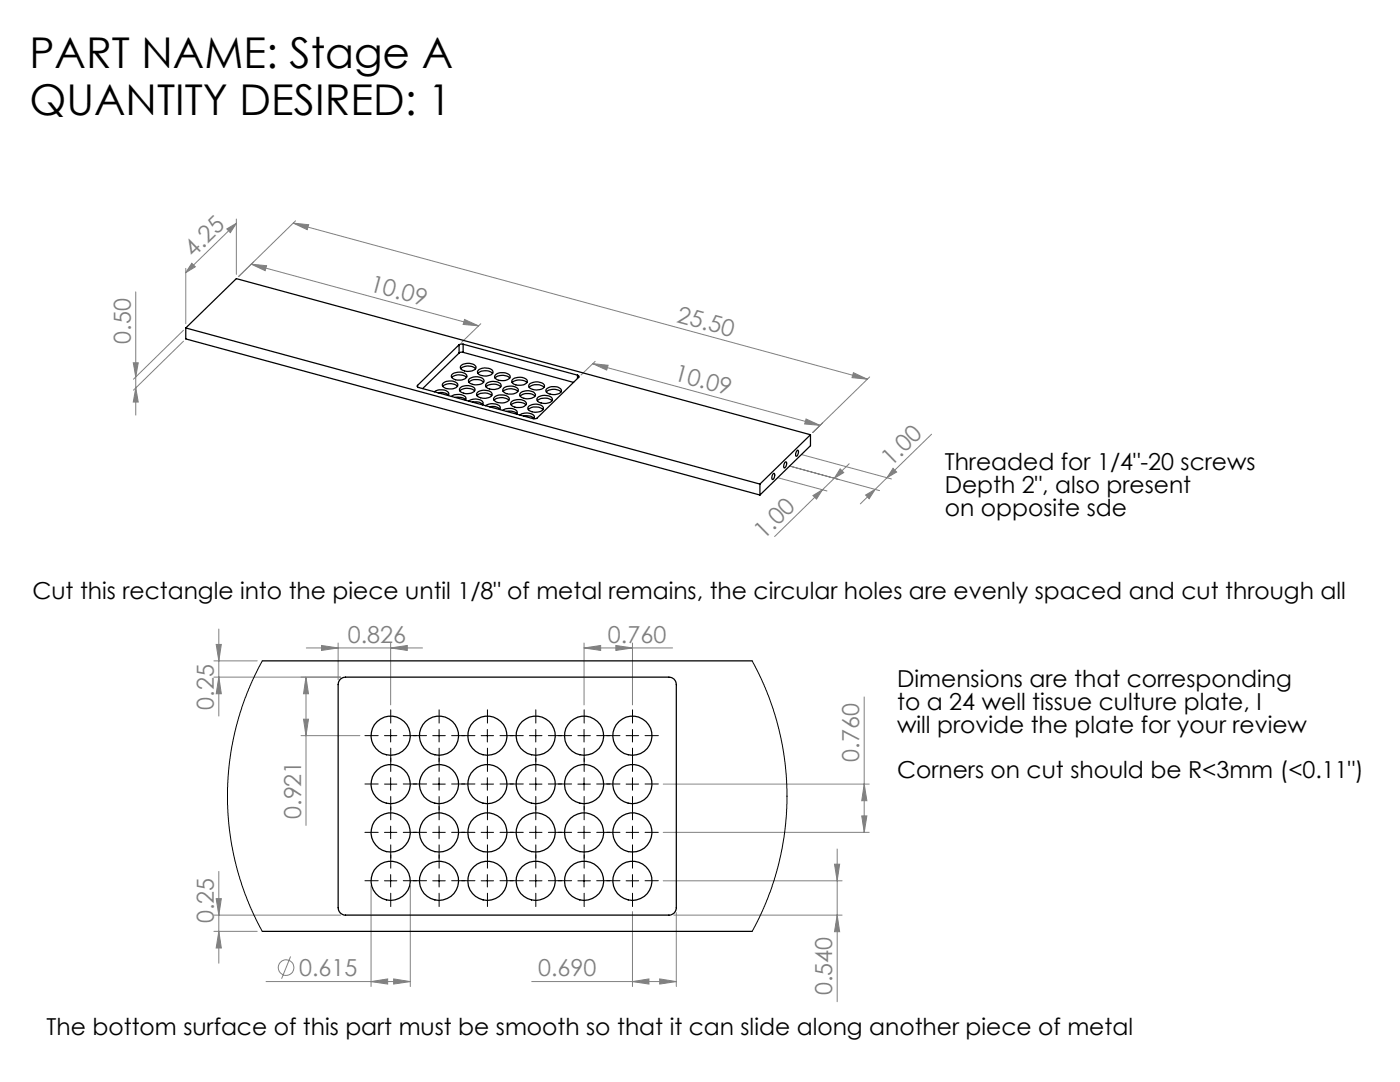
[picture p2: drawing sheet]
<svg xmlns="http://www.w3.org/2000/svg" width="279mm" height="216mm" viewBox="0 0 279 216" stroke-linecap="round" stroke-linejoin="round" font-family="sans-serif">
<g fill="none" stroke="#808080" stroke-width=".2">
<path d="M27.1 58.2v24.6M37.1 53.6v11M38.3 52.5l.7 .7-1.9 1.2zM45.3 45.7l1.9-1.1-1.2 1.8zM47.2 43.7v11.1M47.2 44.6l-10.1 9.8M50.1 52.7l45.4 12.3M50.1 52.7l3.1 .3-.3 1zM58.5 44.5l3.1 .3-.3 1zM58.5 44.5l114.6 31.2M59 44.1l-11.4 11.1M26.6 72.4h1l-.5 2.8z"/>
<path d="M27.1 77.4l.5 2.8h-1zM36.6 65.9l-10 9.8M36.6 68.1l-10 9.8M92.7 63.7l2.8 1.3-3.1-.3zM96 64.6l-3.9 3.7M118.3 72.6l3.1 .3-.3 .9zM118.3 72.6l45.4 12.3M118.8 72.1l-2.8 2.7M170.3 74.4l2.8 1.3-3.1-.3zM173.6 75.2l-11.4 11.1 1.9-1.9M155.2 95.3l9.8 2.7M157.6 93l17.9 4.9"/>
<path d="M159.9 90.7l18 4.9M160.9 83.6l2.8 1.3-3.1-.3zM162.2 98.9l1.9-1.2-1.2 1.9zM164.1 97.7l-9.5 9.4M166.5 95.4l-2.4 2.3M167.7 93.6l.7 .7-1.9 1.1zM169.5 92.5l-3 2.9M172.8 98.8l1.9-1.2-1.2 1.9zM174.7 97.6l-3 2.9M177 95.3l-2.3 2.3M178.2 93.5l.7 .7-1.9 1.1zM185.9 86.6l-8.9 8.7"/>
<path d="M42.7 135.1h25.3M42.7 131.9h8.6M43.1 128.6h1.1l-.5 3.3zM43.7 135.1l.5 3.3h-1.1zM43.7 125.5v17.4M61.1 135.1l.5 3.3h-1zM61.1 135.1v29.6M61.1 129.3h23.2M64.2 128.8l3.3 .5-3.3 .5zM67.5 128.3v7.3M78 129.3l3.3-.5v1zM78 128.3v12.4"/>
<path d="M116.6 129.3l3.3-.5v1zM116.6 129.3h17.6M116.6 128.3v12.4M122.9 128.8l3.3 .5-3.3 .5zM126.2 128.3v12.4M172.5 139.1v27M60.1 146.8h11.7M60.6 143.5h1l-.5 3.3zM132.4 156.5h41.1M172.5 156.5l.5 3.3h-1zM43.1 179.3h1.1l-.5 3.3zM43.7 173.9v18.3"/>
<path d="M74 176.7v20.1M81.9 176.7v20.1M132.4 175.8h35.7M132.4 166.1h41.1M166.5 172.4h1.1l-.5 3.4zM167.1 169.4v30.5M172 162.8h1l-.5 3.3zM42.7 185.8h8.6M42.7 182.6h25.3M43.7 185.8l.5 3.4h-1.1zM53.1 195.9h28.8M58 190.9l-1.8 4.4"/>
<path d="M74 195.9l3.4-.6v1.1zM78.6 195.3l3.3 .6-3.3 .5zM106.1 195.9h28.9M126.2 195.9l3.3-.6v1.1zM126.2 181.9v14.9M131.7 195.3l3.3 .6-3.3 .5zM134.5 182.6h33.6M135 182.1v14.7M167.1 182.6l.5 3.3h-1.1z"/>
<circle cx="57.1" cy="193.1" r="1.55"/>
</g>
<g fill="none" stroke="#000" stroke-width=".2" stroke-dasharray="15.2 1.3 1.3 1.3">
<path d="M75.5 146.8h-2.7M75.5 156.4h-2.7M78 144.3v-2.7M78 149.3v2.6M78 153.9v-2.6M78 158.9v2.7M80.5 146.8h2.6M80.5 156.4h2.6M85.1 146.8h-2.6M85.1 156.4h-2.6M87.6 144.3v-2.7M87.6 149.3v2.6"/>
<path d="M87.6 153.9v-2.6M87.6 158.9v2.7M90.1 146.8h2.7M90.1 156.4h2.7M94.8 146.8h-2.7M94.8 156.4h-2.7M97.3 144.3v-2.7M97.3 149.3v2.6M97.3 153.9v-2.6M97.3 158.9v2.7M99.8 146.8h2.6M99.8 156.4h2.6"/>
<path d="M104.4 146.8h-2.6M104.4 156.4h-2.6M106.9 144.3v-2.7M106.9 149.3v2.6M106.9 153.9v-2.6M106.9 158.9v2.7M109.4 146.8h2.7M109.4 156.4h2.7M114.1 146.8h-2.7M114.1 156.4h-2.7M116.6 144.3v-2.7M116.6 149.3v2.6"/>
<path d="M116.6 153.9v-2.6M116.6 158.9v2.7M119.1 146.8h2.6M119.1 156.4h2.6M123.7 146.8h-2.6M123.7 156.4h-2.6M126.2 144.3v-2.7M126.2 149.3v2.6M126.2 153.9v-2.6M126.2 158.9v2.7M128.7 146.8h2.7M128.7 156.4h2.7"/>
<path d="M75.5 166.1h-2.7M75.5 175.7h-2.7M78 163.6v-2.7M78 168.6v2.6M78 173.2v-2.6M78 178.2v2.7M80.5 166.1h2.6M80.5 175.7h2.6M85.1 166.1h-2.6M85.1 175.7h-2.6M87.6 163.6v-2.7M87.6 168.6v2.6"/>
<path d="M87.6 173.2v-2.6M87.6 178.2v2.7M90.1 166.1h2.7M90.1 175.7h2.7M94.8 166.1h-2.7M94.8 175.7h-2.7M97.3 163.6v-2.7M97.3 168.6v2.6M97.3 173.2v-2.6M97.3 178.2v2.7M99.8 166.1h2.6M99.8 175.7h2.6"/>
<path d="M104.4 166.1h-2.6M104.4 175.7h-2.6M106.9 163.6v-2.7M106.9 168.6v2.6M106.9 173.2v-2.6M106.9 178.2v2.7M109.4 166.1h2.7M109.4 175.7h2.7M114.1 166.1h-2.7M114.1 175.7h-2.7M116.6 163.6v-2.7M116.6 168.6v2.6"/>
<path d="M116.6 173.2v-2.6M116.6 178.2v2.7M119.1 166.1h2.6M119.1 175.7h2.6M123.7 166.1h-2.6M123.7 175.7h-2.6M126.2 163.6v-2.7M126.2 168.6v2.6M126.2 173.2v-2.6M126.2 178.2v2.7M128.7 166.1h2.7M128.7 175.7h2.7"/>
</g>
<g fill="none" stroke="#000" stroke-width=".2">
<path d="M76.7 146.8h2.5M76.7 156.5h2.5M78 145.6v2.5M78 155.2v2.5M86.4 146.8h2.5M86.4 156.5h2.5M87.6 145.6v2.5M87.6 155.2v2.5M96 146.8h2.5M96 156.5h2.5M97.3 145.6v2.5M97.3 155.2v2.5"/>
<path d="M105.7 146.8h2.5M105.7 156.5h2.5M106.9 145.6v2.5M106.9 155.2v2.5M115.3 146.8h2.5M115.3 156.5h2.5M116.6 145.6v2.5M116.6 155.2v2.5M125 146.8h2.5M125 156.5h2.5M126.2 145.6v2.5M126.2 155.2v2.5"/>
<path d="M76.7 166.1h2.5M76.7 175.8h2.5M78 164.9v2.5M78 174.5v2.5M86.4 166.1h2.5M86.4 175.8h2.5M87.6 164.9v2.5M87.6 174.5v2.5M96 166.1h2.5M96 175.8h2.5M97.3 164.9v2.5M97.3 174.5v2.5"/>
<path d="M105.7 166.1h2.5M105.7 175.8h2.5M106.9 164.9v2.5M106.9 174.5v2.5M115.3 166.1h2.5M115.3 175.8h2.5M116.6 164.9v2.5M116.6 174.5v2.5M125 166.1h2.5M125 175.8h2.5M126.2 164.9v2.5M126.2 174.5v2.5"/>
</g>
<g fill="#808080">
<path d="M92.7 63.7l2.8 1.3-3.1-.3zM50.1 52.7l3.1 .3-.3 1z"/>
<path d="M78 129.3l3.3-.5v1zM64.2 128.8l3.3 .5-3.3 .5z"/>
<path d="M116.6 129.3l3.3-.5v1zM122.9 128.8l3.3 .5-3.3 .5zM74 195.9l3.4-.6v1.1zM78.6 195.3l3.3 .6-3.3 .5z"/>
<path d="M131.7 195.3l3.3 .6-3.3 .5zM126.2 195.9l3.3-.6v1.1z"/>
<path d="M38.3 52.5l.7 .7-1.9 1.2zM45.3 45.7l1.9-1.1-1.2 1.8z"/>
<path d="M162.2 98.9l1.9-1.2-1.2 1.9zM167.7 93.6l.7 .7-1.9 1.1zM172.8 98.8l1.9-1.2-1.2 1.9zM178.2 93.5l.7 .7-1.9 1.1z"/>
<path d="M43.7 185.8l.5 3.4h-1.1zM43.1 179.3h1.1l-.5 3.3z"/>
<path d="M60.6 143.5h1l-.5 3.3zM61.1 135.1l.5 3.3h-1z"/>
<path d="M26.6 72.4h1l-.5 2.8zM27.1 77.4l.5 2.8h-1zM166.5 172.4h1.1l-.5 3.4zM167.1 182.6l.5 3.3h-1.1zM43.1 128.6h1.1l-.5 3.3zM43.7 135.1l.5 3.3h-1.1zM172.5 156.5l.5 3.3h-1zM172 162.8h1l-.5 3.3z"/>
<path d="M118.3 72.6l3.1 .3-.3 .9zM160.9 83.6l2.8 1.3-3.1-.3zM58.5 44.5l3.1 .3-.3 1zM170.3 74.4l2.8 1.3-3.1-.3z"/>
</g>
<g fill="none" stroke="#000" stroke-width=".25">
<path d="M37.1 65.4v2.2l114.6 31.2M37.1 65.4l114.6 31.2M37.1 65.4l10.1-9.8 114.5 31.1M83.3 76.9v.3M86.7 78.2a2.17 2.17 0 0 1 2.9 .3l-.2 .4M87.4 78.4a2.31 2.31 0 0 1 2.1 .4M88.4 77.1a2.28 2.28 0 0 1 2.9 0M88.4 76.5a2.15 2.15 0 0 1 3 .2 1.26 1.26 0 0 1-1.7 .9 1.12 1.12 0 0 1-1.4-.9zM90.1 79.1a2.17 2.17 0 0 1 2.9 .3l-.1 .4M90.2 75.3a2.28 2.28 0 0 1 2.9 0M90.2 74.7a2.13 2.13 0 0 1 3 .3 1.26 1.26 0 0 1-1.7 .8 1.12 1.12 0 0 1-1.4-.9zM90.8 79.3a2.38 2.38 0 0 1 2.1 .5"/>
<path d="M91.6 68.8l-8.3 8.1M91.6 70.4l-7.3 7.1M91.6 68.8v1.6M91.8 78a2.28 2.28 0 0 1 2.9 0M91.8 77.4a2.15 2.15 0 0 1 3 .2 1.36 1.36 0 0 1-1.6 1l-1.2-.4-.3-.3zM92 73.6a2.18 2.18 0 0 1 2.9 0M92 73a2.18 2.18 0 0 1 3 .2 1.38 1.38 0 0 1-1.7 .9l-1.1-.3-.3-.3zM92.4 68.7l-.8 .1M92.4 70.3h-.4l-.4 .1M92.4 68.7l22.9 6.2M92.4 70.3l22.1 6M92.4 68.7v1.6"/>
<path d="M93.6 76.3a2.28 2.28 0 0 1 2.9 0M93.6 75.6a2.15 2.15 0 0 1 3 .3 1.29 1.29 0 0 1-1.6 .9l-.7-.1-.7-.4-.1-.3zM95.2 79a2.33 2.33 0 0 1 2.9 0M95.3 78.4a2.24 2.24 0 0 1 2.8 0l.1 .2a1.67 1.67 0 0 1-2.3 .8l-.6-.4-.2-.3zM95.4 74.5a2.28 2.28 0 0 1 2.9 0M95.4 73.9a2.24 2.24 0 0 1 2.9 .1l.1 .3a2.05 2.05 0 0 1-3.1 .1zM97 77.2a2.34 2.34 0 0 1 2.9 0M97 76.6a2.24 2.24 0 0 1 2.9 .1l.1 .1a1.67 1.67 0 0 1-2.3 .8l-.7-.3-.1-.4zM98.6 79.9a2.28 2.28 0 0 1 2.9 0M98.8 75.4a2.34 2.34 0 0 1 2.9 0M98.8 79.1a2.21 2.21 0 0 1 2.8 .4 1.33 1.33 0 0 1-1.6 .9 1.17 1.17 0 0 1-1.5-1zM98.8 74.8a2.15 2.15 0 0 1 3 .3 1.31 1.31 0 0 1-1.6 .9 1.12 1.12 0 0 1-1.5-1z"/>
<path d="M100.4 78.1a2.28 2.28 0 0 1 2.9 0M100.6 77.4a2.21 2.21 0 0 1 2.8 .4 1.33 1.33 0 0 1-1.6 .8 1.11 1.11 0 0 1-1.4-.9zM102.2 76.3a2.33 2.33 0 0 1 3 0M102.3 75.7a2.15 2.15 0 0 1 2.9 .3 1.31 1.31 0 0 1-1.6 .9 1.08 1.08 0 0 1-1.4-1zM103.8 79.1a2.28 2.28 0 0 1 3 0M103.9 78.4a2.18 2.18 0 0 1 3 .3 1.38 1.38 0 0 1-1.7 .9l-1.2-.3-.2-.3zM105.6 77.3a2.28 2.28 0 0 1 2.9 0M105.7 76.7a2.18 2.18 0 0 1 3 .2 1.31 1.31 0 0 1-1.7 .9l-.6-.1-.7-.3-.2-.4zM107.2 80a2.28 2.28 0 0 1 3 0M107.5 79.2a2.44 2.44 0 0 1 2.7 .2v.4a2.05 2.05 0 0 1-3 .1v-.4zM109 78.2a2.28 2.28 0 0 1 3 0M109.1 77.6a2.15 2.15 0 0 1 2.9 .3v.1a2.05 2.05 0 0 1-3 .1z"/>
<path d="M115.3 74.9l.2 .1v.2l-8.4 8.3-.4 .1-23.1-6.3a.27 .27 0 0 1-.3-.1 .27 .27 0 0 1 0-.3M115.3 74.9v.6M93.5 80a2.12 2.12 0 0 1 2.9 .3l-.1 .5M94.3 80.2a2.26 2.26 0 0 1 2 .5M96.9 81a2.32 2.32 0 0 1 2.9 .1v.4l-.1 .2M97.7 81.2a2.04 2.04 0 0 1 2 .4M100.3 81.9a2.15 2.15 0 0 1 2.9 .3l-.1 .4M101.1 82.1a2.31 2.31 0 0 1 2.1 .5M102 80.8a2.28 2.28 0 0 1 3 0M102.1 80.2a2.18 2.18 0 0 1 3 .2 1.33 1.33 0 0 1-1.7 .9l-1.2-.3-.2-.3zM103.8 82.8a2.17 2.17 0 0 1 2.8 .3l-.1 .4M104.5 83a2.19 2.19 0 0 1 2.1 .5"/>
<path d="M105.4 81.7a2.28 2.28 0 0 1 3 0M105.5 81.1a2.15 2.15 0 0 1 2.9 .3 1.29 1.29 0 0 1-1.6 .9l-.6-.1-.7-.4-.2-.3zM151.7 96.6v2.2M154.4 94.5a.7 .7 0 0 1-.1 1.2 .7 .7 0 0 1 .1-1.2zM156.7 92.2l.1-.1a.82 .82 0 0 1-.3 1.2v-.7zM159.1 89.9a.68 .68 0 0 1-.1 1.1l-.1 .1a.94 .94 0 0 1 .2-1.2zM161.7 86.7v2.2l-10 9.9M161.7 86.7l-10 9.9M52.4 131.9h97.7M67.9 135.5l.5-.3 .6-.1h64.5a1.45 1.45 0 0 1 1.5 1.5v44.5a1.45 1.45 0 0 1-1.5 1.5h-64.5a1.45 1.45 0 0 1-1.5-1.5v-44.5l.1-.6zM52.4 185.8h97.7"/>
<circle cx="78" cy="156.5" r="3.9"/>
<circle cx="78" cy="146.8" r="3.9"/>
<circle cx="87.6" cy="156.5" r="3.9"/>
<circle cx="87.6" cy="146.8" r="3.9"/>
<circle cx="97.3" cy="156.5" r="3.9"/>
<circle cx="97.3" cy="146.8" r="3.9"/>
<circle cx="106.9" cy="156.5" r="3.9"/>
<circle cx="106.9" cy="146.8" r="3.9"/>
<circle cx="116.6" cy="156.5" r="3.9"/>
<circle cx="116.6" cy="146.8" r="3.9"/>
<circle cx="126.2" cy="156.5" r="3.9"/>
<circle cx="126.2" cy="146.8" r="3.9"/>
<circle cx="78" cy="166.1" r="3.9"/>
<circle cx="78" cy="175.8" r="3.9"/>
<circle cx="87.6" cy="166.1" r="3.9"/>
<circle cx="87.6" cy="175.7" r="3.9"/>
<circle cx="97.3" cy="166.1" r="3.9"/>
<circle cx="97.3" cy="175.8" r="3.9"/>
<circle cx="106.9" cy="166.1" r="3.9"/>
<circle cx="106.9" cy="175.7" r="3.9"/>
<circle cx="116.5" cy="166.1" r="3.9"/>
<circle cx="116.6" cy="175.8" r="3.9"/>
<circle cx="126.2" cy="166.1" r="3.9"/>
<circle cx="126.2" cy="175.8" r="3.9"/>
</g>
<path d="M52.4 131.9l-1.6 3-1.4 3.2-2.1 6.1-1.3 6.1-.4 3.4-.2 3.4v3.5l.2 3.8 .7 4.5 .6 3 .9 3.4 1.6 4.4 1.6 3.6 1.4 2.5M150.1 131.9l2.9 5.9 2 6.1 1.4 6.4 .4 3.5 .3 3.6v3l-.3 3.9-.4 3.1-.9 4.6-.9 3.5-1.5 4-1.6 3.7-1.4 2.6" fill="none" stroke="#000" stroke-width=".2"/>
<g font-size="8.5">
<text x="5.9" y="13.6">PART NAME: Stage A</text>
<text x="5.9" y="23">QUANTITY DESIRED: 1</text>
</g>
<g font-size="4.7" fill="#808080">
<text x="38.6" y="51.5" transform="rotate(-44 38.6 51.5)">4.25</text>
<text x="73.6" y="58" transform="rotate(15 73.6 58)">10.09</text>
<text x="134.9" y="64.2" transform="rotate(15 134.9 64.2)">25.50</text>
<text x="26.1" y="68.6" transform="rotate(-90 26.1 68.6)">0.50</text>
<text x="134.4" y="75.9" transform="rotate(15 134.4 75.9)">10.09</text>
<text x="177.8" y="93.1" transform="rotate(-44 177.8 93.1)">1.00</text>
<text x="152.5" y="107.7" transform="rotate(-44 152.5 107.7)">1.00</text>
<text x="69.4" y="128.3">0.826</text>
<text x="121.3" y="128.3">0.760</text>
<text x="42.7" y="141.6" transform="rotate(-90 42.7 141.6)">0.25</text>
<text x="171.5" y="152" transform="rotate(-90 171.5 152)">0.760</text>
<text x="60.1" y="163.4" transform="rotate(-90 60.1 163.4)">0.921</text>
<text x="42.7" y="184.2" transform="rotate(-90 42.7 184.2)">0.25</text>
<text x="59.7" y="194.8">0.615</text>
<text x="107.4" y="194.8">0.690</text>
<text x="166.1" y="198.6" transform="rotate(-90 166.1 198.6)">0.540</text>
</g>
<g font-size="4.7">
<text x="188.5" y="93.9">Threaded for 1/4&quot;-20 screws</text>
<text x="188.5" y="98.4">Depth 2&quot;, also present</text>
<text x="188.5" y="102.9">on opposite sde</text>
<text x="6.5" y="119.6">Cut this rectangle into the piece until 1/8&quot; of metal remains, the circular holes are evenly spaced and cut through all</text>
<text x="179" y="137.1">Dimensions are that corresponding</text>
<text x="179" y="141.7">to a 24 well tissue culture plate, I</text>
<text x="179" y="146.2">will provide the plate for your review</text>
<text x="179" y="155.2">Corners on cut should be R&lt;3mm (&lt;0.11&quot;)</text>
<text x="9.3" y="206.5">The bottom surface of this part must be smooth so that it can slide along another piece of metal</text>
</g>
</svg>
